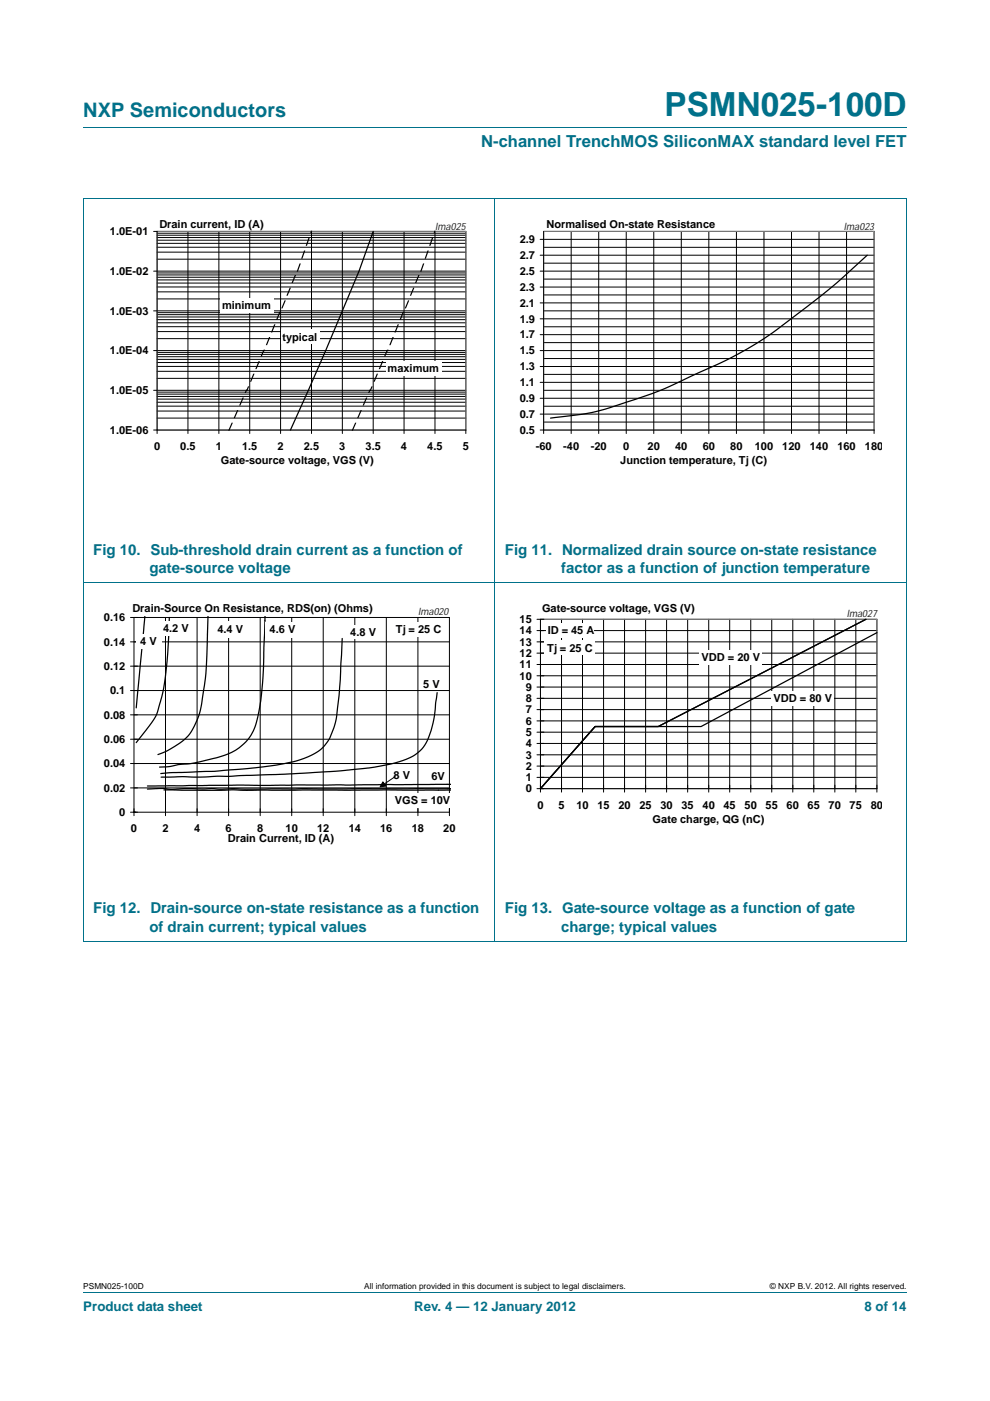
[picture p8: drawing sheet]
<svg xmlns="http://www.w3.org/2000/svg" width="210mm" height="297mm" viewBox="0 0 210 297" stroke-linecap="round" stroke-linejoin="round" font-family="sans-serif">
<path d="M17.7 27h174.6M17.6 42.1h174.7M17.7 42.2v157.4M105 42.1v157.6M192.3 42.2v157.4M17.6 123.6h174.7M17.6 199.6h174.7M17.7 273.9h174.6" fill="none" stroke="#00718a" stroke-width=".21"/>
<g fill="none" stroke="#000" stroke-width=".21">
<path d="M32.6 49.1h66.2v42.8M33.3 59.3h65.5M33.3 58.8h65.5M33.3 58.3h65.5M33.3 57.9h65.5M33.3 55h65.5M33.3 53.5h65.5M33.3 52.4h65.5M33.3 51.6h65.5M33.3 50.9h65.5M33.3 50.4h65.5M33.3 49.9h65.5"/>
<path d="M33.3 49.4h65.5M33.3 49.1v42.8M39.9 49.1v42.8M46.4 49.1v42.8M53 49.1v42.8M59.5 49.1v42.8M66.1 49.1v42.8M72.6 49.1v42.8M79.2 49.1v42.8M85.7 49.1v42.8M92.3 49.1v42.8M98.8 57.5h-66.2"/>
<path d="M33.3 78.7h65.5M33.3 77.7h65.5M33.3 76.9h65.5M33.3 76.2h65.5M33.3 75.6h65.5M33.3 75.1h65.5M33.3 74.7h65.5M33.3 71.8h65.5M33.3 70.3h65.5M33.3 69.3h65.5M33.3 68.4h65.5M33.3 67.8h65.5"/>
<path d="M33.3 67.2h65.5M33.3 66.7h65.5M33.3 66.3h65.5M33.3 63.4h65.5M33.3 61.9h65.5M33.3 60.8h65.5M33.3 60h65.5M98.8 74.3h-66.2M98.8 65.9h-66.2M32.6 91.2h66.2M33.3 88.6h65.5M33.3 87.1h65.5"/>
<path d="M33.3 86.1h65.5M33.3 85.3h65.5M33.3 84.6h65.5M33.3 84.1h65.5M33.3 83.6h65.5M33.3 83.1h65.5M33.3 80.2h65.5M98.8 82.8h-66.2"/>
</g>
<path d="M33.3 49.1h65.5v42.1h-65.5z" fill="none" stroke="#808080" stroke-width=".21"/>
<g fill="#000">
<path d="M63.5 55.9h.3l-.6 1.7h-.3z" fill-rule="evenodd"/>
<path d="M64.5 53.1h.3l-.7 1.8-.2-.1z" fill-rule="evenodd"/>
<path d="M65.4 50.4h.3l-.6 1.7h-.3z" fill-rule="evenodd"/>
<path d="M65.9 48.9h.3l-.1 .5h-.3z" fill-rule="evenodd"/>
<path d="M89.7 55.9h.3l-.6 1.7h-.3z" fill-rule="evenodd"/>
<path d="M90.7 53.1h.2l-.6 1.8-.2-.1z" fill-rule="evenodd"/>
<path d="M91.6 50.4h.3l-.6 1.7h-.3z" fill-rule="evenodd"/>
<path d="M92.1 48.9h.3l-.2 .5h-.2z" fill-rule="evenodd"/>
<path d="M54.8 76.5l.3 .1-.7 1.7h-.3z" fill-rule="evenodd"/>
<path d="M55.9 74.2h.2l-.6 1.4h-.2z" fill-rule="evenodd"/>
<path d="M56 74.1l.2 .1-.1 .3h-.2z" fill-rule="evenodd"/>
<path d="M57.1 71.4l.2 .1-.7 1.7h-.2z" fill-rule="evenodd"/>
<path d="M58.2 68.8h.2l-.7 1.7h-.2z" fill-rule="evenodd"/>
<path d="M59.2 66.1h.3l-.7 1.7h-.2z" fill-rule="evenodd"/>
<path d="M60.4 63.7h.2l-.7 1.7h-.2z" fill-rule="evenodd"/>
<path d="M61.4 61h.3l-.7 1.7h-.3z" fill-rule="evenodd"/>
<path d="M62.5 58.3h.3l-.7 1.7h-.3z" fill-rule="evenodd"/>
<path d="M81 76.5l.3 .1-.7 1.7h-.3z" fill-rule="evenodd"/>
<path d="M82 74.2h.3l-.6 1.4h-.2z" fill-rule="evenodd"/>
<path d="M82.2 74.1l.2 .1-.1 .3h-.3z" fill-rule="evenodd"/>
<path d="M83.3 71.4l.2 .1-.7 1.7h-.2z" fill-rule="evenodd"/>
<path d="M84.3 68.8h.3l-.7 1.7h-.2z" fill-rule="evenodd"/>
<path d="M85.4 66.1h.3l-.7 1.7h-.3z" fill-rule="evenodd"/>
<path d="M86.5 63.7h.3l-.7 1.7h-.3z" fill-rule="evenodd"/>
<path d="M87.6 61h.3l-.7 1.7h-.3z" fill-rule="evenodd"/>
<path d="M88.7 58.3h.3l-.7 1.7h-.3z" fill-rule="evenodd"/>
<path d="M49.1 89.6h.3l-.7 1.7h-.3z" fill-rule="evenodd"/>
<path d="M50.3 86.9l.3 .1-.8 1.7-.2-.1z" fill-rule="evenodd"/>
<path d="M51.5 84.3h.2l-.7 1.7h-.3z" fill-rule="evenodd"/>
<path d="M52.2 82.6h.3l-.4 .7h-.2z" fill-rule="evenodd"/>
<path d="M52.6 81.9h.3l-.4 1h-.3z" fill-rule="evenodd"/>
<path d="M53.7 79.2h.3l-.7 1.7h-.3z" fill-rule="evenodd"/>
<path d="M75.3 89.6h.3l-.8 1.7h-.2z" fill-rule="evenodd"/>
<path d="M76.5 86.9l.2 .1-.7 1.7-.3-.1z" fill-rule="evenodd"/>
<path d="M77.6 84.3h.3l-.7 1.7h-.3z" fill-rule="evenodd"/>
<path d="M78.4 82.6h.2l-.3 .7h-.2z" fill-rule="evenodd"/>
<path d="M78.8 81.9h.3l-.5 1h-.2z" fill-rule="evenodd"/>
<path d="M79.9 79.2h.3l-.7 1.7h-.3z" fill-rule="evenodd"/>
</g>
<path d="M79.2 49.1l-3.1 8.4-7 16.8-7.5 16.9" fill="none" stroke="#000" stroke-width=".26"/>
<g fill="#fff">
<path d="M46.7 63.1h11.3v3.1h-11.3z"/>
<path d="M59.5 69.9h8.3v3.1h-8.3z"/>
<path d="M81.8 76.6h11.9v3.1h-11.9z"/>
</g>
<g fill="none" stroke="#000" stroke-width=".21">
<path d="M115.3 59.2h70.1M115.3 55.8h70.1M115.3 52.4h70.1M121.1 49.1v42.8M127 49.1v42.8M132.8 49.1v42.8M138.7 49.1v42.8M144.5 49.1v42.8M150.3 49.1v42.8M156.2 49.1v42.8M162 49.1v42.8M167.9 49.1v42.8"/>
<path d="M173.7 49.1v42.8M179.6 49.1v42.8M185.4 57.5h-70.8M185.4 54.1h-70.8M185.4 50.8h-70.8M115.3 79.4h70.1M115.3 76h70.1M115.3 72.6h70.1M115.3 69.3h70.1M115.3 65.9h70.1M115.3 62.5h70.1M185.4 77.7h-70.8"/>
<path d="M185.4 74.3h-70.8M185.4 71h-70.8M185.4 67.6h-70.8M185.4 64.2h-70.8M185.4 60.9h-70.8M115.3 89.5h70.1M115.3 86.1h70.1M115.3 82.8h70.1M115.3 91.9v-42.8h70.1v42.8M185.4 87.8h-70.8M185.4 84.4h-70.8M185.4 81.1h-70.8"/>
<path d="M185.4 91.2h-70.8M27.7 130.9h67.6v42M28.4 130.9v42M35.1 130.9v42M41.8 130.9v42M48.5 130.9v42M55.2 130.9v42M61.9 130.9v42M68.6 130.9v42M75.3 130.9v42M81.9 130.9v42M88.6 130.9v42"/>
<path d="M95.3 136.1h-67.6M95.3 156.7h-67.6M95.3 151.6h-67.6M95.3 146.4h-67.6M95.3 141.2h-67.6M27.7 172.2h67.6M95.3 167.1h-67.6M95.3 161.9h-67.6"/>
</g>
<path d="M115.3 49.1h70.1v42.1h-70.1z" fill="none" stroke="#808080" stroke-width=".21"/>
<path d="M183.9 54.1l-3.6 3.4a106.9 106.9 0 0 1-9.1 7.5l-5.5 4.2a72.5 72.5 0 0 1-13.7 8.1l-3.7 1.7a94.1 94.1 0 0 1-17.3 6.9 52.3 52.3 0 0 1-14.2 2.7M30.7 130.7l-1.8 19.4M35.9 130.9l-.1 2.9a59.6 59.6 0 0 1-2 15.8 10.4 10.4 0 0 1-2.8 5.2l-2.1 2.7M44.1 130.6l-.1 3.8a76.1 76.1 0 0 1-1.5 16.3 11.5 11.5 0 0 1-4.6 7 15.1 15.1 0 0 1-4.4 2.3M56.2 130.6l-.2 6a79.7 79.7 0 0 1-1.5 16 10.3 10.3 0 0 1-8.2 7.9l-5 1.3-3.6 .3-1.8 .4-2.1 .1M72.6 135.4a140.9 140.9 0 0 1-1.4 17.5 10.5 10.5 0 0 1-3.1 6 20.6 20.6 0 0 1-9.6 3.3 196.6 196.6 0 0 1-23.3 1.7l-1.1 .1M92.7 146.8l-.2 1.8a20.4 20.4 0 0 1-2.7 9.8 10.4 10.4 0 0 1-6.3 3.4l-5.3 1-7 .7-6.9 .4-15.7 .7-14.4 .2M28.4 172.2h.1M34.8 167.5h60.9M95.7 166.3l-64.4 .3M95.7 167.2h-46.5l-2.6 .1-1.6-.1h-6a12.2 12.2 0 0 1-4.2 0l-3.5 .1" fill="none" stroke="#000" stroke-width=".26"/>
<g fill="#fff">
<path d="M83.3 168.2h12.7v3.1h-12.7z"/>
<path d="M83.9 131.9h9.8v3h-9.8z"/>
<path d="M90.9 163.1h4.1v2.8h-4.1z"/>
<path d="M82.9 162.8h4.7v2.7h-4.7z"/>
<path d="M33.6 131.7h7.4v3.1h-7.4z"/>
<path d="M73.4 132.6h7.2v2.8h-7.2z"/>
<path d="M89.2 143.5h4.7v2.6h-4.7z"/>
<path d="M45.2 131.6h7.3v3.5h-7.3z"/>
<path d="M28.8 134.5h5.4v3.1h-5.4z"/>
<path d="M56.2 131.9h7.4v3.2h-7.4z"/>
</g>
<g fill="none" stroke="#000" stroke-width=".21">
<path d="M113.9 138.5h72.1M113.9 136.1h72.1M113.9 133.7h72.1M113.9 131.3h72.1v36.6M114.6 131.3v36.6M119.1 131.3v36.6M123.5 131.3v36.6M128 131.3v36.6M132.5 131.3v36.6M136.9 131.3v36.6M141.4 131.3v36.6M145.9 131.3v36.6"/>
<path d="M150.3 131.3v36.6M154.8 131.3v36.6M159.2 131.3v36.6M163.7 131.3v36.6M168.2 131.3v36.6M172.6 131.3v36.6M177.1 131.3v36.6M181.5 131.3v36.6M113.9 157.6h72.1M113.9 155.2h72.1M113.9 152.8h72.1M113.9 150.5h72.1"/>
<path d="M113.9 148.1h72.1M113.9 145.7h72.1M113.9 143.3h72.1M113.9 140.9h72.1M83.8 164.7l-2.6 1.7M113.9 164.8h72.1M113.9 162.4h72.1M113.9 160h72.1M186 167.2h-72.1"/>
</g>
<path d="M81.2 165.8l.6 .9-1.2 .1z" fill="#000" stroke="#000" stroke-width=".21"/>
<path d="M114.6 131.3h71.4v35.9h-71.4z" fill="none" stroke="#808080" stroke-width=".21"/>
<path d="M186 134.1l-37.3 19.9h-22.5l-11.6 13.2M126.2 154h13.4l44.1-22.7-44.1 22.7h-13.4l-11.6 13.2z" fill="none" stroke="#000" stroke-width=".26"/>
<g fill="#fff">
<path d="M115.7 132.1h10.2v3h-10.2z"/>
<path d="M115.6 135.8h10.6v3.1h-10.6z"/>
<path d="M148.3 137.8h13.4v3.1h-13.4z"/>
<path d="M163.6 146.6h13.3v3.1h-13.3z"/>
</g>
<text font-size="7" fill="#00718a" x="141" y="24.6">PSMN025-100D</text>
<text font-size="4.2" fill="#00718a" x="17.7" y="24.9">NXP Semiconductors</text>
<text font-size="3.5" fill="#00718a" x="102.1" y="31.1">N-channel TrenchMOS SiliconMAX standard level FET</text>
<g font-size="3.2" fill="#00718a">
<text x="19.8" y="117.6">Fig 10. Sub-threshold drain current as a function of</text>
<text x="107.1" y="117.6">Fig 11. Normalized drain source on-state resistance</text>
<text x="31.7" y="121.5">gate-source voltage</text>
<text x="119" y="121.5">factor as a function of junction temperature</text>
<text x="19.8" y="193.6">Fig 12. Drain-source on-state resistance as a function</text>
<text x="31.7" y="197.5">of drain current; typical values</text>
<text x="107.1" y="193.6">Fig 13. Gate-source voltage as a function of gate</text>
<text x="119" y="197.5">charge; typical values</text>
</g>
<g font-size="2.8" fill="#00718a">
<text x="17.7" y="277.9">Product data sheet</text>
<text x="87.8" y="277.9">Rev. 4 — 12 January 2012</text>
<text x="183.4" y="277.9">8 of 14</text>
</g>
<g font-size="2.3">
<text x="23.3" y="49.9">1.0E-01</text>
<text x="33.8" y="48.3">Drain current, ID (A)</text>
<text x="110.2" y="51.6">2.9</text>
<text x="115.9" y="48.3">Normalised On-state Resistance</text>
<text x="23.3" y="58.3">1.0E-02</text>
<text x="110.2" y="58.3">2.5</text>
<text x="110.2" y="54.9">2.7</text>
<text x="47.1" y="65.5">minimum</text>
<text x="110.2" y="65">2.1</text>
<text x="110.2" y="61.7">2.3</text>
<text x="23.3" y="66.7">1.0E-03</text>
<text x="110.2" y="71.8">1.7</text>
<text x="110.2" y="68.4">1.9</text>
<text x="23.3" y="75.1">1.0E-04</text>
<text x="59.9" y="72.2">typical</text>
<text x="110.2" y="75.1">1.5</text>
<text x="23.3" y="83.6">1.0E-05</text>
<text x="82.2" y="79">maximum</text>
<text x="110.2" y="81.9">1.1</text>
<text x="110.2" y="78.5">1.3</text>
<text x="110.2" y="88.6">0.7</text>
<text x="110.2" y="85.3">0.9</text>
<text x="23.3" y="92">1.0E-06</text>
<text x="32.7" y="95.4">0</text>
<text x="38.2" y="95.4">0.5</text>
<text x="45.8" y="95.4">1</text>
<text x="51.3" y="95.4">1.5</text>
<text x="58.9" y="95.4">2</text>
<text x="64.4" y="95.4">2.5</text>
<text x="72" y="95.4">3</text>
<text x="77.5" y="95.4">3.5</text>
<text x="85" y="95.4">4</text>
<text x="90.6" y="95.4">4.5</text>
<text x="98.1" y="95.4">5</text>
<text x="110.2" y="92">0.5</text>
<text x="113.6" y="95.4">-60</text>
<text x="119.5" y="95.4">-40</text>
<text x="125.3" y="95.4">-20</text>
<text x="132.2" y="95.4">0</text>
<text x="137.4" y="95.4">20</text>
<text x="143.2" y="95.4">40</text>
<text x="149" y="95.4">60</text>
<text x="154.9" y="95.4">80</text>
<text x="160.1" y="95.4">100</text>
<text x="165.9" y="95.4">120</text>
<text x="171.8" y="95.4">140</text>
<text x="177.6" y="95.4">160</text>
<text x="183.4" y="95.4">180</text>
<text x="46.8" y="98.5">Gate-source voltage, VGS (V)</text>
<text x="131.6" y="98.5">Junction temperature, Tj (C)</text>
<text x="22.1" y="131.7">0.16</text>
<text x="28.1" y="129.8">Drain-Source On Resistance, RDS(on) (Ohms)</text>
<text x="115" y="129.8">Gate-source voltage, VGS (V)</text>
<text x="22.1" y="136.9">0.14</text>
<text x="29.7" y="136.8">4 V</text>
<text x="34.6" y="134">4.2 V</text>
<text x="46.1" y="134.2">4.4 V</text>
<text x="57.2" y="134.3">4.6 V</text>
<text x="74.3" y="134.9">4.8 V</text>
<text x="83.9" y="134.2">Tj = 25 C</text>
<text x="110.2" y="136.9">13</text>
<text x="110.2" y="134.5">14</text>
<text x="110.2" y="132.1">15</text>
<text x="116.2" y="134.4">ID = 45 A</text>
<text x="22.1" y="142">0.12</text>
<text x="110.2" y="141.7">11</text>
<text x="110.2" y="139.3">12</text>
<text x="116" y="138.1">Tj = 25 C</text>
<text x="148.8" y="140.1">VDD = 20 V</text>
<text x="23.4" y="147.2">0.1</text>
<text x="89.7" y="145.8">5 V</text>
<text x="110.2" y="144.1">10</text>
<text x="111.5" y="148.9">8</text>
<text x="111.5" y="146.5">9</text>
<text x="164.1" y="148.9">VDD = 80 V</text>
<text x="22.1" y="152.4">0.08</text>
<text x="111.5" y="153.7">6</text>
<text x="111.5" y="151.3">7</text>
<text x="22.1" y="157.5">0.06</text>
<text x="111.5" y="160.8">3</text>
<text x="111.5" y="158.4">4</text>
<text x="111.5" y="156">5</text>
<text x="22.1" y="167.9">0.02</text>
<text x="22.1" y="162.7">0.04</text>
<text x="83.5" y="165.1">8 V</text>
<text x="91.5" y="165.3">6V</text>
<text x="111.5" y="165.6">1</text>
<text x="111.5" y="163.2">2</text>
<text x="25.3" y="173">0</text>
<text x="83.7" y="170.6">VGS = 10V</text>
<text x="111.5" y="168">0</text>
<text x="114" y="171.5">0</text>
<text x="118.5" y="171.5">5</text>
<text x="122.2" y="171.5">10</text>
<text x="126.7" y="171.5">15</text>
<text x="131.2" y="171.5">20</text>
<text x="135.6" y="171.5">25</text>
<text x="140.1" y="171.5">30</text>
<text x="144.5" y="171.5">35</text>
<text x="149" y="171.5">40</text>
<text x="153.5" y="171.5">45</text>
<text x="157.9" y="171.5">50</text>
<text x="162.4" y="171.5">55</text>
<text x="166.8" y="171.5">60</text>
<text x="171.3" y="171.5">65</text>
<text x="175.8" y="171.5">70</text>
<text x="180.2" y="171.5">75</text>
<text x="184.7" y="171.5">80</text>
<text x="27.8" y="176.4">0</text>
<text x="34.5" y="176.4">2</text>
<text x="41.2" y="176.4">4</text>
<text x="47.8" y="176.4">6</text>
<text x="48.3" y="178.6">Drain Current, ID (A)</text>
<text x="54.5" y="176.4">8</text>
<text x="60.6" y="176.4">10</text>
<text x="67.3" y="176.4">12</text>
<text x="74" y="176.4">14</text>
<text x="80.6" y="176.4">16</text>
<text x="87.3" y="176.4">18</text>
<text x="94" y="176.4">20</text>
<text x="138.4" y="174.4">Gate charge, QG (nC)</text>
</g>
<g font-size="2.1" fill="#231f20">
<text x="92.3" y="48.7">lma025</text>
<text x="179" y="48.8">lma023</text>
<text x="88.7" y="130.5">lma020</text>
<text x="179.6" y="130.9">lma027</text>
</g>
<g font-size="1.8">
<text x="17.7" y="273.3">PSMN025-100D</text>
<text x="77.2" y="273.3">All information provided in this document is subject to legal disclaimers.</text>
<text x="163.3" y="273.3">© NXP B.V. 2012. All rights reserved.</text>
</g>
</svg>
